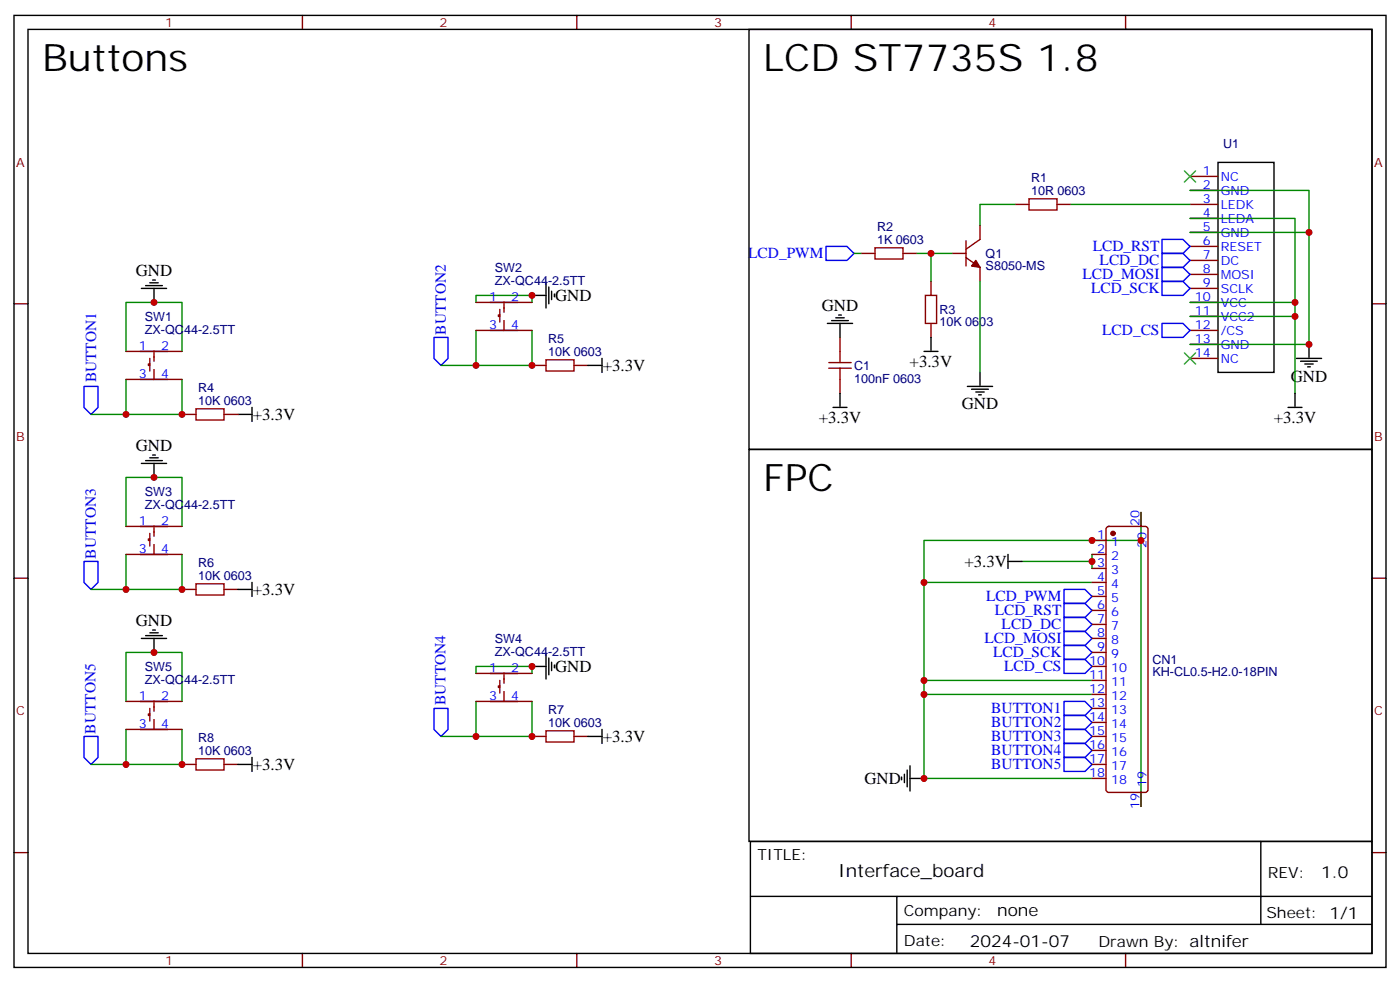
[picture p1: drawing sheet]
<svg xmlns="http://www.w3.org/2000/svg" width="353mm" height="247mm" viewBox="0 0 353 247" stroke-linecap="round" stroke-linejoin="round" font-family="sans-serif">
<g fill="none" stroke="#870000" stroke-width=".35">
<path d="M76.2 3.9v3.5M145.3 3.9v3.5M214.5 3.9v3.5M283.6 3.9v3.5M246.9 56.8v3.5l-3.5 2.5M255.8 51.5h3.5M266.3 51.5h3.6M299.9 51.5h7M299.9 48h7M299.9 55h7M299.9 58.6h7M299.9 44.4h7"/>
<path d="M3.5 76.6h3.6M119.9 76.2h14.2M125.9 79.4h-.3v.3h.3M125.9 78v3.1M127 76.2v2.5M217 63.9h3.5M227.5 63.9h3.6M234.6 70.9v3.5M239.9 63.9h3.5M243.4 60.7v6.3M243.4 64.9l3.5 2.5v3.5M299.9 62.1h7"/>
<path d="M299.9 65.6h7M299.9 69.1h7M299.9 72.7h7M299.9 76.2h7M299.9 79.7h7M345.7 76.6h3.5M31.7 88.5h14.2M31.7 95.6h14.2M37.7 91.7h-.3v.4h.3M37.7 90.3v3.2M38.8 88.5v2.5M38.8 93.1v2.5"/>
<path d="M119.9 83.3h14.2M127 80.8v2.5M134.1 92.1h3.5M144.6 92.1h3.6M211.7 85v3.5M211.7 95.6v3.5M234.6 81.5v3.5M299.9 83.3h7M299.9 86.8h7M299.9 90.3h7M45.9 104.4h3.5M56.4 104.4h3.6"/>
<path d="M31.7 132.6h14.2M31.7 139.7h14.2M37.7 135.8h-.3v.4h.3M37.7 134.4v3.2M38.8 132.6v2.5M38.8 137.2v2.5M275.2 139.7h3.5M275.2 136.2h3.5M278.9 132.9l.5-.3h9.2a.71 .71 0 0 1 .7 .8v65.6l-.3 .5-.4 .2h-9.2l-.5-.3-.2-.4v-65.6zM287.5 129.1v3.5M3.5 145.7h3.6M45.9 148.5h3.5"/>
<path d="M56.4 148.5h3.6M275.2 143.2h3.5M275.2 146.8h3.5M275.2 150.3h3.5M275.2 153.8h3.5M275.2 157.3h3.5M345.7 145.7h3.5M31.7 176.7h14.2M37.7 179.9h-.3v.4h.3M37.7 178.5v3.2M38.8 176.7v2.5M119.9 176.7h14.2"/>
<path d="M119.9 169.7h14.2M125.9 172.9h-.3v.3h.3M125.9 171.5v3.1M127 169.7v2.5M127 174.3v2.4M275.2 160.9h3.5M275.2 164.4h3.5M275.2 167.9h3.5M275.2 171.5h3.5M275.2 175h3.5M275.2 178.5h3.5M31.7 183.8h14.2"/>
<path d="M38.8 181.3v2.5M45.9 192.6h3.5M56.4 192.6h3.6M134.1 185.6h3.5M144.6 185.6h3.6M275.2 185.6h3.5M275.2 192.6h3.5M275.2 182h3.5M275.2 189.1h3.5M275.2 196.1h3.5M287.5 199.7v3.5M3.5 214.8h3.6"/>
<path d="M345.7 214.8h3.5M76.2 240.2v3.6M145.3 240.2v3.6M214.5 240.2v3.6M283.6 240.2v3.6"/>
</g>
<g fill="none" stroke="#000" stroke-width=".35">
<path d="M3.5 3.9h345.7v239.9h-345.7zM7.1 7.4h338.6v232.8h-338.6zM188.7 7.4h157v105.8h-157zM306.9 40.9h14.1v52.9h-14.1zM35.6 72.7h6.4M36.7 72h4.2M37.7 71.3h2.2M38.5 70.6h.7M38.8 72.7v3.5M134.1 74.4h3.5M137.6 71.3v6.3M138.3 72.3v4.3"/>
<path d="M139 73.4v2.1M139.7 74.1v.7M211.3 79.4h.7M148.2 92.1h3.5M151.7 90.3v3.5M208.5 81.5h6.3M209.5 80.8h4.3M210.6 80.1h2.1M211.7 81.5v3.5M211.7 99.1v3.6M232.8 88.5h3.6M234.6 85v3.5"/>
<path d="M243.8 97.4h6.3M244.8 98.1h4.3M245.9 98.8h2.1M246.6 99.5h.7M246.9 93.8v3.6M326.3 99.1v3.6M326.7 90.3h6.3M327.7 91h4.3M328.8 91.7h2.1M329.5 92.4h.7M329.8 86.8v3.5M35.6 116.8h6.4"/>
<path d="M36.7 116.1h4.2M37.7 115.4h2.2M38.5 114.7h.7M38.8 116.8v3.5M60 104.4h3.5M63.5 102.7v3.5M188.7 113.2h157v98.8h-157zM209.9 102.7h3.5M324.6 102.7h3.5M254 139.7v3.5M37.7 159.5h2.2M38.5 158.8h.7"/>
<path d="M60 148.5h3.5M63.5 146.8v3.5M254 141.5h3.5M35.6 160.9h6.4M36.7 160.2h4.2M38.8 160.9v3.5M134.1 167.9h3.5M137.6 164.7v6.4M138.3 165.8v4.2M139 166.9v2.1M139.7 167.6v.7M60 192.6h3.5"/>
<path d="M63.5 190.9v3.5M148.2 185.6h3.5M151.7 183.8v3.5M227.2 195.8v.7M227.9 195.1v2.1M228.6 194v4.3M229.3 196.1h3.5M229.3 193v6.3M189.1 212h156.6v28.2h-156.6zM317.7 212v20.9M189.1 225.9h156.5M226 232.9h119.6"/>
<path d="M226 225.9v14.1"/>
</g>
<g fill="#870000" stroke="#870000" stroke-width=".35">
<path d="M245.9 65.6l1 1.8-2.1-.4z"/>
<circle cx="280.5" cy="134.4" r=".53"/>
</g>
<path d="M259.3 50.1h7v2.8h-7zM220.5 62.4h7v2.9h-7zM233.2 74.4h2.8v7.1h-2.8zM137.6 90.7h7v2.8h-7zM208.8 92.8h5.7M208.8 91.4h5.7M211.7 88.5v2.9M211.7 92.8v2.8M49.4 103h7v2.8h-7zM49.4 147.1h7v2.8h-7zM49.4 191.2h7v2.8h-7zM137.6 184.2h7v2.8h-7z" fill="none" stroke="#a10000" stroke-width=".35"/>
<g fill="none" stroke="#00f" stroke-width=".35">
<path d="M208.1 62.1h5.3l1.8 1.8-1.8 1.7h-5.3zM292.8 67.4h5.3l1.8 1.7-1.8 1.8h-5.3zM292.8 70.9h5.3l1.8 1.8-1.8 1.7h-5.3zM292.8 63.9h5.3l1.8 1.7-1.8 1.8h-5.3zM292.8 60.3h5.3l1.8 1.8-1.8 1.8h-5.3zM21.2 97.4h3.5v5.3l-1.8 1.7-1.7-1.7zM109.4 85h3.5v5.3l-1.8 1.8-1.7-1.8zM292.8 81.5h5.3l1.8 1.8-1.8 1.7h-5.3zM21.2 141.5h3.5v5.3l-1.8 1.7-1.7-1.7zM268.1 159.1h5.3l1.8 1.8-1.8 1.7h-5.3zM268.1 155.6h5.3l1.8 1.7-1.8 1.8h-5.3zM268.1 152h5.3l1.8 1.8-1.8 1.8h-5.3z"/>
<path d="M268.1 148.5h5.3l1.8 1.8-1.8 1.7h-5.3zM109.4 178.5h3.5v5.3l-1.8 1.8-1.7-1.8zM268.1 162.6h5.3l1.8 1.8-1.8 1.8h-5.3zM268.1 166.2h5.3l1.8 1.7-1.8 1.8h-5.3zM268.1 176.7h5.3l1.8 1.8-1.8 1.8h-5.3zM21.2 185.6h3.5v5.3l-1.8 1.7-1.7-1.7zM268.1 190.9h5.3l1.8 1.7-1.8 1.8h-5.3zM268.1 187.3h5.3l1.8 1.8-1.8 1.8h-5.3zM268.1 183.8h5.3l1.8 1.8-1.8 1.7h-5.3zM268.1 180.3h5.3l1.8 1.7-1.8 1.8h-5.3z"/>
</g>
<g fill="none" stroke="#008700" stroke-width=".35">
<path d="M255.8 51.5h-8.9v5.3M269.9 51.5h30M299.9 48h29.9v38.8h-29.9M299.9 55h26.4v21.2h-26.4M299.9 58.6h29.9M119.9 76.2v-1.8h14.2v1.8M215.2 63.9h1.8M231.1 63.9h8.8M234.6 63.9v7M246.9 70.9v22.9M326.3 76.2v3.5h-26.4M326.3 79.7v19.4"/>
<path d="M31.7 88.5v-12.3h14.2v12.3M31.7 95.6v8.8M45.9 95.6v8.8h-23M119.9 83.3v8.8M134.1 83.3v8.8h-23M31.7 132.6v-12.3h14.2v12.3M31.7 139.7v8.8M45.9 139.7v8.8h-23M275.2 139.7v3.5M287.5 136.2h-54.7v59.9h42.4M287.5 129.1v74.1M232.8 146.8h42.4"/>
<path d="M257.5 141.5h17.7M31.7 176.7v-12.3h14.2v12.3M119.9 169.7v-1.8h14.2v1.8M119.9 176.7v8.9M134.1 176.7v8.9h-23M232.8 171.5h42.4M232.8 175h42.4M31.7 183.8v8.8M45.9 183.8v8.8h-23"/>
</g>
<path d="M298.4 43l2.9 2.9M301.3 43l-2.9 2.9M298.4 88.9l2.9 2.8M301.3 88.9l-2.9 2.8" fill="none" stroke="#3c3" stroke-width=".35"/>
<g fill="#c00">
<circle cx="329.8" cy="58.6" r=".88"/>
<circle cx="326.3" cy="76.2" r=".88"/>
<circle cx="329.8" cy="86.8" r=".88"/>
<circle cx="326.3" cy="79.7" r=".88"/>
<circle cx="38.8" cy="76.2" r=".88"/>
<circle cx="38.8" cy="120.3" r=".88"/>
<circle cx="38.8" cy="164.4" r=".88"/>
<circle cx="45.9" cy="104.4" r=".88"/>
<circle cx="31.8" cy="104.4" r=".88"/>
<circle cx="134.1" cy="92.1" r=".88"/>
<circle cx="119.9" cy="92.1" r=".88"/>
<circle cx="45.9" cy="148.5" r=".88"/>
<circle cx="31.8" cy="148.5" r=".88"/>
<circle cx="134.1" cy="185.6" r=".88"/>
<circle cx="119.9" cy="185.6" r=".88"/>
<circle cx="45.9" cy="192.6" r=".88"/>
<circle cx="31.8" cy="192.6" r=".88"/>
<circle cx="134.1" cy="74.4" r=".88"/>
<circle cx="134.1" cy="167.9" r=".88"/>
<circle cx="234.6" cy="63.9" r=".88"/>
<circle cx="232.8" cy="146.8" r=".88"/>
<circle cx="275.2" cy="141.5" r=".88"/>
<circle cx="275.2" cy="136.2" r=".88"/>
<circle cx="287.5" cy="136.2" r=".88"/>
<circle cx="232.8" cy="196.1" r=".88"/>
<circle cx="232.8" cy="171.4" r=".88"/>
<circle cx="232.8" cy="175" r=".88"/>
</g>
<g font-size="9.5">
<text x="10.6" y="18">Buttons</text>
<text x="192.3" y="18">LCD ST7735S 1.8</text>
<text x="192.3" y="123.8">FPC</text>
</g>
<text font-size="4.6" x="211.2" y="221">Interface_board</text>
<g font-size="4.2">
<text x="34.2" y="69.4">GND</text>
<text x="139.9" y="75.9">GND</text>
<text x="207.1" y="78.4">GND</text>
<text x="151.9" y="93.5">+3.3V</text>
<text x="229.2" y="92.5">+3.3V</text>
<text x="325.3" y="96.4">GND</text>
<text x="63.7" y="105.8">+3.3V</text>
<text x="206.3" y="106.6">+3.3V</text>
<text x="242.4" y="103">GND</text>
<text x="321" y="106.6">+3.3V</text>
<text x="34.2" y="113.5">GND</text>
<text x="243" y="142.9">+3.3V</text>
<text x="63.7" y="149.9">+3.3V</text>
<text x="34.2" y="157.6">GND</text>
<text x="139.9" y="169.3">GND</text>
<text x="151.9" y="187">+3.3V</text>
<text x="63.7" y="194">+3.3V</text>
<text x="217.8" y="197.6">GND</text>
<text x="332.9" y="221.3">1.0</text>
<text x="251.3" y="230.8">none</text>
<text x="244.3" y="238.6">2024-01-07</text>
</g>
<g font-size="3.9" fill="#00f">
<text x="188.5" y="65.1">LCD_PWM</text>
<text x="275.4" y="63.3">LCD_RST</text>
<text x="272.8" y="70.4">LCD_MOSI</text>
<text x="277.1" y="66.9">LCD_DC</text>
<text x="274.9" y="73.9">LCD_SCK</text>
<text x="112.4" y="84.3" transform="rotate(-90 112.4 84.3)">BUTTON2</text>
<text x="277.7" y="84.5">LCD_CS</text>
<text x="24.2" y="96.4" transform="rotate(-90 24.2 96.4)">BUTTON1</text>
<text x="24.1" y="140.8" transform="rotate(-90 24.1 140.8)">BUTTON3</text>
<text x="248.5" y="151.6">LCD_PWM</text>
<text x="250.7" y="155.1">LCD_RST</text>
<text x="252.4" y="158.6">LCD_DC</text>
<text x="248.1" y="162.1">LCD_MOSI</text>
<text x="250.3" y="165.7">LCD_SCK</text>
<text x="253" y="169.2">LCD_CS</text>
<text x="112.3" y="177.7" transform="rotate(-90 112.3 177.7)">BUTTON4</text>
<text x="249.8" y="179.8">BUTTON1</text>
<text x="24.1" y="184.9" transform="rotate(-90 24.1 184.9)">BUTTON5</text>
<text x="249.8" y="183.3">BUTTON2</text>
<text x="249.8" y="190.4">BUTTON4</text>
<text x="249.8" y="186.8">BUTTON3</text>
<text x="249.8" y="193.9">BUTTON5</text>
</g>
<g font-size="3.9">
<text x="190.9" y="216.6">TITLE:</text>
<text x="319.5" y="221.3">REV:</text>
<text x="227.8" y="230.8">Company:</text>
<text x="319.1" y="231.4">Sheet: 1/1</text>
<text x="227.8" y="238.5">Date:</text>
<text x="276.8" y="238.6">Drawn By: altnifer</text>
</g>
<g font-size="3.2" fill="#800">
<text x="41.6" y="6.9">1</text>
<text x="110.8" y="6.9">2</text>
<text x="179.9" y="6.9">3</text>
<text x="249.1" y="6.9">4</text>
<text x="4.1" y="42">A</text>
<text x="346.3" y="42">A</text>
<text x="4.1" y="111.1">B</text>
<text x="346.3" y="111.1">B</text>
<text x="4.1" y="180.3">C</text>
<text x="346.3" y="180.3">C</text>
<text x="41.6" y="243.2">1</text>
<text x="110.8" y="243.2">2</text>
<text x="179.9" y="243.2">3</text>
<text x="249.1" y="243.2">4</text>
</g>
<g font-size="3.2" fill="#000080">
<text x="308.2" y="37.4">U1</text>
<text x="259.8" y="45.9">R1</text>
<text x="259.8" y="49">10R 0603</text>
<text x="221" y="58.2">R2</text>
<text x="221" y="61.4">1K 0603</text>
<text x="248.4" y="65">Q1</text>
<text x="124.7" y="71.8">ZX-QC44-2.5TT</text>
<text x="124.7" y="68.6">SW2</text>
<text x="248.4" y="68.2">S8050-MS</text>
<text x="36.5" y="81">SW1</text>
<text x="236.7" y="82.2">10K 0603</text>
<text x="236.7" y="79.2">R3</text>
<text x="36.5" y="84.2">ZX-QC44-2.5TT</text>
<text x="138.1" y="89.6">10K 0603</text>
<text x="138.1" y="86.4">R5</text>
<text x="215.2" y="93.2">C1</text>
<text x="49.9" y="102">10K 0603</text>
<text x="49.9" y="98.8">R4</text>
<text x="215.2" y="96.4">100nF 0603</text>
<text x="36.5" y="125">SW3</text>
<text x="36.5" y="128.3">ZX-QC44-2.5TT</text>
<text x="49.9" y="142.9">R6</text>
<text x="49.9" y="146.1">10K 0603</text>
<text x="124.7" y="165.3">ZX-QC44-2.5TT</text>
<text x="124.7" y="162.1">SW4</text>
<text x="290.4" y="167.2">CN1</text>
<text x="36.5" y="172.4">ZX-QC44-2.5TT</text>
<text x="36.5" y="169.1">SW5</text>
<text x="290.4" y="170.4">KH-CL0.5-H2.0-18PIN</text>
<text x="138.1" y="179.9">R7</text>
<text x="138.1" y="183.1">10K 0603</text>
<text x="49.9" y="190.1">10K 0603</text>
<text x="49.9" y="187">R8</text>
</g>
<g font-size="3.2" fill="#00f">
<text x="303.1" y="47.6">2</text>
<text x="303.1" y="44.1">1</text>
<text x="307.6" y="45.5">NC</text>
<text x="303.1" y="51.2">3</text>
<text x="307.6" y="49">GND</text>
<text x="307.6" y="52.6">LEDK</text>
<text x="303.1" y="54.7">4</text>
<text x="303.1" y="58.2">5</text>
<text x="307.6" y="56.1">LEDA</text>
<text x="307.6" y="59.6">GND</text>
<text x="303.1" y="61.7">6</text>
<text x="303.1" y="65.3">7</text>
<text x="307.6" y="63.1">RESET</text>
<text x="303.1" y="68.8">8</text>
<text x="307.6" y="66.7">DC</text>
<text x="307.6" y="70.2">MOSI</text>
<text x="123.2" y="75.8">1</text>
<text x="128.8" y="75.8">2</text>
<text x="301.1" y="75.8">10</text>
<text x="303.1" y="72.3">9</text>
<text x="307.6" y="73.7">SCLK</text>
<text x="307.6" y="77.3">VCC</text>
<text x="123.2" y="82.9">3</text>
<text x="128.8" y="82.9">4</text>
<text x="301.1" y="79.4">11</text>
<text x="301.1" y="82.9">12</text>
<text x="307.6" y="80.8">VCC2</text>
<text x="35" y="88.2">1</text>
<text x="40.6" y="88.2">2</text>
<text x="301.1" y="86.4">13</text>
<text x="301.1" y="90">14</text>
<text x="307.6" y="84.3">/CS</text>
<text x="307.6" y="87.8">GND</text>
<text x="35" y="95.3">3</text>
<text x="40.6" y="95.3">4</text>
<text x="307.6" y="91.4">NC</text>
<text x="35" y="132.3">1</text>
<text x="40.6" y="132.3">2</text>
<text x="276.5" y="135.8">1</text>
<text x="280" y="137.6">1</text>
<text x="287.2" y="132.5" transform="rotate(-90 287.2 132.5)">20</text>
<text x="288.9" y="138" transform="rotate(-90 288.9 138)">20</text>
<text x="35" y="139.3">3</text>
<text x="40.6" y="139.3">4</text>
<text x="276.5" y="139.3">2</text>
<text x="276.5" y="142.9">3</text>
<text x="280" y="141.1">2</text>
<text x="276.5" y="146.4">4</text>
<text x="276.5" y="149.9">5</text>
<text x="280" y="144.6">3</text>
<text x="280" y="148.2">4</text>
<text x="276.5" y="153.5">6</text>
<text x="280" y="151.7">5</text>
<text x="280" y="155.2">6</text>
<text x="276.5" y="157">7</text>
<text x="276.5" y="160.5">8</text>
<text x="280" y="158.8">7</text>
<text x="274.5" y="167.6">10</text>
<text x="276.5" y="164">9</text>
<text x="280" y="162.3">8</text>
<text x="280" y="165.8">9</text>
<text x="123.2" y="169.3">1</text>
<text x="128.8" y="169.3">2</text>
<text x="274.5" y="171.1">11</text>
<text x="280" y="169.3">10</text>
<text x="280" y="172.9">11</text>
<text x="35" y="176.4">1</text>
<text x="40.6" y="176.4">2</text>
<text x="123.2" y="176.4">3</text>
<text x="128.8" y="176.4">4</text>
<text x="274.5" y="174.6">12</text>
<text x="274.5" y="178.2">13</text>
<text x="280" y="176.4">12</text>
<text x="280" y="179.9">13</text>
<text x="35" y="183.4">3</text>
<text x="40.6" y="183.4">4</text>
<text x="274.5" y="181.7">14</text>
<text x="274.5" y="185.2">15</text>
<text x="280" y="183.4">14</text>
<text x="274.5" y="188.7">16</text>
<text x="280" y="187">15</text>
<text x="280" y="190.5">16</text>
<text x="274.5" y="192.3">17</text>
<text x="274.5" y="195.8">18</text>
<text x="280" y="194">17</text>
<text x="280" y="197.6">18</text>
<text x="287.2" y="203.9" transform="rotate(-90 287.2 203.9)">19</text>
<text x="288.9" y="198.4" transform="rotate(-90 288.9 198.4)">19</text>
</g>
</svg>
